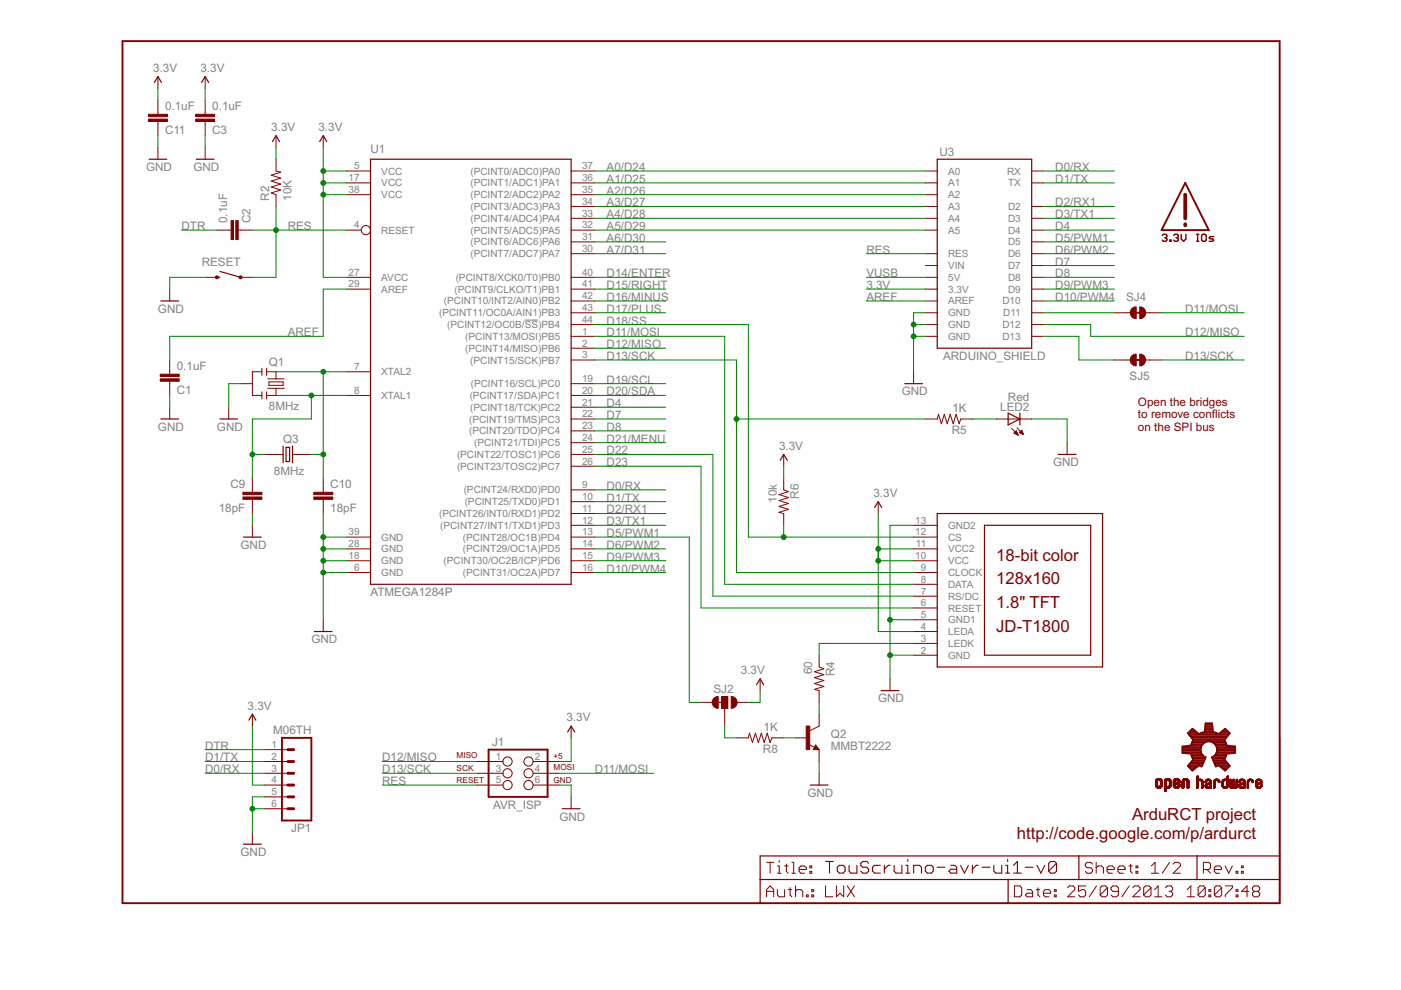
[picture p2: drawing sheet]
<svg xmlns="http://www.w3.org/2000/svg" width="297mm" height="210mm" viewBox="0 0 297 210" stroke-linecap="round" stroke-linejoin="round" font-family="sans-serif">
<path d="M111.3 67.9h2.8" fill="none" stroke="#808080" stroke-width=".21"/>
<g fill="none" stroke="#800000" stroke-width=".21">
<path d="M33.5 16.2v2.5M43.5 16.2v2.5M33.5 21.3v3M33.5 25.8v3M33.5 31.3v2.5M43.5 21.3v3M43.5 25.8v3M43.5 31.3v2.5M58.5 33.8v2.5l1 .2-2 .6 2 .7-2 .6 2 .6-2 .6 2 .7-2 .6 1 .4v2.5M58.5 28.8v2.5M68.5 28.8v2.5M73.5 38.8h5"/>
<path d="M73.5 36.3h5M121.1 38.8h5M121.1 36.3h5M196.2 38.8h2.5M196.2 36.3h2.5M218.7 38.8h2.5M218.7 36.3h2.5M43.5 58.8h2.5M46 48.8h3M50.5 48.8h3M51 58.8h2.5M73.5 48.8h3.1"/>
<path d="M73.5 58.8h5M73.5 41.3h5M121.1 48.8h5M121.1 58.8h5M121.1 51.3h5M121.1 53.8h5M121.1 46.3h5M121.1 43.8h5M121.1 41.3h5M196.2 48.8h2.5M196.2 58.8h2.5M196.2 53.8h2.5"/>
<path d="M196.2 46.3h2.5M196.2 43.8h2.5M196.2 41.3h2.5M196.2 56.3h2.5M218.7 48.8h2.5M218.7 58.8h2.5M218.7 51.3h2.5M218.7 53.8h2.5M218.7 46.3h2.5M218.7 43.8h2.5M218.7 56.3h2.5M36 61.3v2.5"/>
<path d="M36 76.3v3M55.5 78.8h-2v5h2M55.5 78.1v1.5M56.5 78.8h2v1.5M56.5 78.1v1.5M73.5 78.8h5M73.5 61.3h5M121.1 76.3h5M121.1 73.8h5M121.1 71.3h5M121.1 68.8h5M121.1 66.3h5"/>
<path d="M121.1 63.8h5M121.1 61.3h5M193.7 78.8v2.5M196.2 71.3h2.5M196.2 68.8h2.5M196.2 66.3h2.5M196.2 63.8h2.5M196.2 61.3h2.5M218.7 71.3h2.5M218.7 68.8h2.5M218.7 66.3h2.5M218.7 63.8h2.5"/>
<path d="M218.7 61.3h2.5M236.3 76.3h3.3M236.3 66.3h3.3M242.9 76.3h3.4M242.9 66.3h3.4M36 80.8v3M36 86.3v2.5M48.5 86.3v2.5M51 81.3h2.5M55.5 83.1v1.5M56 96.4h4M56.5 83.1v1.5"/>
<path d="M56.8 80.3h3.5M56.8 82.3h3.5M57 81h3v.7h-3zM58.5 82.3v1.5h-2M62 96.4h4M73.5 83.8h5M121.1 83.8h5M121.1 81.3h5M121.1 98.8h5M121.1 96.4h5M121.1 93.9h5M121.1 91.4h5"/>
<path d="M121.1 88.8h5M121.1 86.3h5M166.2 96.4v2.4M196.2 88.8h2.5l.3-1 .6 2.1 .6-2.1 .6 2.1 .7-2.1 .6 2.1 .6-2.1 .6 2.1 .4-1.1h2.5M211.2 88.8h7.5M214.5 90.8l1.4 1.4M215 91.8l.9 .4M215 91.8l.5-.4 .4 .8M215 91.9h.7M215.1 91.7h.5M215.2 91.6h.4M215.3 92h.5"/>
<path d="M215.3 91.5h.3M215.4 91.4h.1M215.6 92.1h.2M215.6 90.7l1.4 1.4M215.8 92.2h.1M216.1 91.7l.5-.5 .4 .9zM216.2 91.7h.6M216.2 91.6h.6M216.3 91.5h.4M216.4 91.9h.5M216.5 91.4h.2M216.6 91.3h.1"/>
<path d="M216.7 92h.2M226.3 93.9v2.5M53.5 101.4v3M53.5 105.9v3M53.5 111.4v2.5M68.5 101.4v3M68.5 105.9v3M73.5 118.9h5M73.5 116.4h5M73.5 113.9h5M121.1 118.9h5M121.1 116.4h5"/>
<path d="M121.1 113.9h5M121.1 111.4h5M121.1 108.9h5M121.1 106.4h5M121.1 103.9h5M166.2 101.4v2.5l1 .3-2 .7 2 .6-2 .6 2 .6-2 .7 2 .6-2 .6 1 .3v2.5M186.2 106.4v2.5M193.7 118.9h5M193.7 116.4h5M193.7 113.9h5M193.7 111.4h5M68.5 131.4v2.5"/>
<path d="M73.5 121.4h5M121.1 121.4h5M173.7 138.9v2.5l1 .4-2 .6 2 .6-2 .7 2 .6-2 .6 2 .6-2 .7 1 .2v2.5M193.7 121.4h5M193.7 138.9h5M193.7 136.4h5M193.7 133.9h5M193.7 128.9h5M193.7 126.4h5M193.7 123.9h5M193.7 131.4h5M53.5 151.4v2.5"/>
<path d="M56 158.9h5M121.1 153.9v2.5M148.6 148.9h2.6M153 147.7h1.3v2.5h-1.3zM153.6 150.2v3.7M156.1 156.4h2.6l.2-1 .6 2 .7-2 .6 2 .6-2 .6 2 .7-2 .6 2 .4-1h2.5M156.1 148.9h2.6M161.2 143.9v2.5M168.7 156.4h2.5M171.5 157.8l1.2 .7M172.9 157.9l.8 1h-1.3zM173.7 151.4v2.5l-2 1"/>
<path d="M173.7 158.9v2.6M188.7 143.9v2.5M53.5 176.5v2.5M56 166.5h5M56 161.5h5M56 164h5M56 169h5M56 171.5h5M101.1 166.5h5.5M101.1 161.5h5.5M101.1 164h5.5M113.1 166.5h5.5"/>
<path d="M113.1 161.5h5.5M113.1 164h5.5M121.1 169v2.5M173.7 164v2.5M245 166.5l.4 .1M245 166.5h.4M245 166.4h.4M245 166.3h.4M245 166.2h.4M245 166.1h.4M245 166h.4M245 165.9h.4"/>
<path d="M245 165.8h.4M245 165.7h.4M245 165.6h.4M245 166.7h.6M245 166.6h.5M245 166.6h.4M245 166.7h1.4M245.1 165.4h1.3M245.1 166.8h1.2M245.1 165.4h1.2M245.1 165.3h1.2M245.2 166.9h1.1"/>
<path d="M245.2 165.3h1.1M245.2 166.9h1M245.2 165.2h1M245.3 167h.9M245.3 165.2h.8M245.3 167h.8M245.4 165.1h.7M245.4 167.1h.6M245.5 165.1h.4M245.5 165.5h-.5M245.6 165.5h-.6M245.6 167.2h.2"/>
<path d="M245.8 165.5h.6M245.9 166.7h.5M245.9 165.5h.5M246 165.6h.4M246 166.6h.4M246 165.6l.4 .1M246 166.5h.4M246 166.4h.4M246 166.3h.4M246 166.2h.4M246 166.1h.4M246 166h.4"/>
<path d="M246 165.9h.4M246 165.8h.4M246 165.7h.4M246.4 166.6l-.5 .1M246.4 166.5l-.4 .1M246.9 167.6h.4M246.9 167.5h.4M246.9 167.4h.4M246.9 167.3h.4M246.9 167.2h.4M246.9 166.8h1.3M246.9 166.7l1.4 .1"/>
<path d="M246.9 166.7h.5M246.9 166.6h.5M246.9 166.6h.4M246.9 166.5l.4 .1M246.9 166.5h.4M246.9 166.4h.4M246.9 166.3h.4M246.9 166.2h.4M246.9 166.1h.4M246.9 166h.4M246.9 165.9h.4M246.9 165.8h.4"/>
<path d="M246.9 165.7h.4M246.9 165.6h.4M247 165.4h1.2M247 165.3h1.2M247.1 165.3h1.1M247.1 167.8h-.2M247.1 165.2h1M247.2 165.2h.8M247.2 167.7l-.3 .1M247.3 167.7h-.4M247.3 165.1h.6M247.4 165.6h-.5"/>
<path d="M247.4 165.5h-.5M247.4 165.1h.4M247.5 165.5h-.6M247.5 167.2h.2M247.7 165.5h.6M247.8 166.7h.5M247.8 165.5h.5M247.9 167.1h-1M247.9 165.6h.4M247.9 166.6h.4M247.9 166.5h.4M247.9 165.7h.4"/>
<path d="M247.9 166.4h.4M247.9 166.3h.4M247.9 166.2h.4M247.9 166.1h.4M247.9 166h.4M247.9 165.9h.4M247.9 165.8h.4M248 167l-1.1 .1M248.1 167h-1.2M248.1 166.9l-1.2 .1M248.2 166.9h-1.3M248.2 166.8l-1.3 .1"/>
<path d="M248.2 165.4h-1.2M248.3 166.6l-.5 .1M248.8 166.6h.4M248.8 166.5h.4M248.8 165.9l.4 .1M248.8 165.9h.3M248.8 165.8h.3M248.8 166.7h.5M248.8 166.6l.5 .1M248.8 166.7h1.3M248.9 166.8h1.2M248.9 165.4h1.2"/>
<path d="M248.9 166.9h1.1M248.9 165.3h1.2M248.9 165.3h1.1M249 166.9h1M249 165.2h1M249 167h.9M249.1 165.2h.8M249.1 167h.8M249.1 165.1h.7M249.2 165.7l-.4 .1M249.2 165.7h-.4M249.2 165.6l-.4 .1"/>
<path d="M249.2 165.6h-.4M249.2 167.1h.5M249.2 166.4l-.4 .1M249.2 166h1M249.3 165.5h-.5M249.3 165.1h.4M249.3 166.4h-.5M249.4 167.2h.2M249.4 165.9h.8M249.4 165.5h-.6M249.5 166.3h-.7M249.5 165.9h.7"/>
<path d="M249.6 165.8h.6M249.6 165.5h.6M249.7 166.2h-.9M249.7 165.5h.5M249.7 165.6h.5M249.7 165.8h.5M249.8 166.6h.4M249.8 165.6h.4M249.8 165.7h.4M249.8 166.5h.4M249.8 166.2h-1M249.8 166.4h.4"/>
<path d="M249.9 166.3h.3M250 166.1h-1.2M250 166.3h.2M250.1 166.2h.1M250.1 165.4h-1.2M250.2 166.7h-.5M250.2 166h-1.4M250.2 166.6l-.5 .1M250.6 166.9h.4M250.6 166.8h.4M250.6 166.7h.4M250.6 166.6h.4"/>
<path d="M250.6 166.5h.4M250.6 166.4h.4M250.6 166.3h.4M250.6 166.2h.4M250.6 166.1h.4M250.6 166h.4M250.6 165.9h.4M250.6 165.8h.4M250.6 165.7h.4M250.7 165.6h.4M250.7 167.1h.1M250.8 165.4h1.2"/>
<path d="M250.8 165.3h1.1M250.9 165.2h1M250.9 165.2h.9M251 167l-.4 .1M251 167h-.4M251 166.9l-.4 .1M251 165.1h.7M251.1 165.6h-.4M251.1 165.1h.5M251.2 165.5h-.5M251.3 165.5h-.6M251.5 165.5h.5"/>
<path d="M251.6 165.5h.5M251.6 165.6h.5M251.7 165.6h.4M251.7 165.7h.4M251.7 166.9h.4M251.7 166.8h.4M251.7 166.7h.4M251.7 166.6h.4M251.7 166.5h.4M251.7 166.4h.4M251.7 166.3h.4M251.7 166.2h.4"/>
<path d="M251.7 166.1h.4M251.7 166h.4M251.7 165.9h.4M251.7 165.8h.4M251.7 167.1h.2M252 167l-.3 .1M252 165.4h-1.3M252.1 167h-.4M253.7 167h.3M253.7 166.9h.3M253.7 166.8h.3M253.7 166.7h.3"/>
<path d="M253.7 166.6h.3M253.7 166.5h.3M253.7 166.4h.3M253.7 166.3h.3M253.7 166.2h.3M253.7 166.1h.3M253.7 166h.3M253.7 165.9h.3M253.7 165.8h.3M253.7 165.7h.3M253.7 165.4h1.2M253.7 165.3h1.1"/>
<path d="M253.7 165.2l1.1 .1M253.7 165.2h.3M253.7 165.1h.3M253.7 165h.3M253.7 164.9h.3M253.7 164.8h.3M253.7 164.7h.3M253.7 164.6h.3M253.7 167.2h.1M253.8 164.6h.2M253.8 164.5h.2M253.9 167.1h-.2"/>
<path d="M254 167l-.3 .1M254 165.8h-.3M254.1 165.7h-.4M254.1 165.6l-.4 .1M254.1 165.2h.6M254.1 165.6h-.4M254.2 165.5h-.5M254.3 165.2h.1M254.6 165.5h.4M254.6 165.6h.4M254.7 165.6h.3M254.7 165.7h.3"/>
<path d="M254.8 165.7h.3M254.8 165.8h.3M254.8 167.2h.1M254.8 167h.2M254.8 166.9h.3M254.8 166.8h.3M254.8 166.7h.3M254.8 166.6h.3M254.8 166.5h.3M254.8 166.4h.3M254.8 166.3h.3M254.8 166.2h.3"/>
<path d="M254.8 166.1h.3M254.8 166h.3M254.8 165.9h.3M255 165.5h-1.3M255 167.1h-.2M255 167l-.2 .1M255.1 166.9l-.3 .1M255.5 166.7l.4 .1M255.5 166.7h.3M255.5 166.6h.3M255.5 165.9h.2M255.5 165.8h.3"/>
<path d="M255.5 166.8l.5 .1M255.5 166.8h.4M255.5 165.7h.3M255.5 165.6h.4M255.6 166.9h.7M255.6 166.9l.8 .1M255.7 167h.7M255.7 165.4h1M255.8 165.3h.8M255.8 165.9h-.3M255.8 167.1h.6M255.8 165.8h-.3"/>
<path d="M255.8 166.2h1.1M255.8 165.7h-.3M255.9 166.5l-.4 .1M255.9 167.2h.4M255.9 166.5h-.4M255.9 165.2h.6M255.9 166.1h1M255.9 165.6h-.4M256 165.5h-.4M256 166.4l-.5 .1M256.1 167.2h.1M256.1 166.1h.8"/>
<path d="M256.1 166.4h-.6M256.1 165.2h.2M256.2 166.9h.1M256.2 166h.7M256.3 166.3h-.7M256.3 166h.6M256.3 166.3h-.6M256.3 165.5h.5M256.4 165.6h.4M256.5 165.9h.4M256.5 165.6h.3M256.5 165.7h.4"/>
<path d="M256.5 166.3h.4M256.5 165.8h.4M256.6 167h.3M256.6 166.9h.3M256.6 166.8h.3M256.6 166.7h.3M256.6 166.6h.3M256.6 166.5h.3M256.6 166.4h.3M256.6 166.3h.3M256.6 165.8h.3M256.6 167.2h.1"/>
<path d="M256.8 167.1h-.2M256.8 165.5h-1.2M256.9 167l-.3 .1M256.9 166.2h-1.2M257.3 167.2h.1M257.3 167h.3M257.3 166.9h.3M257.3 166.8h.3M257.3 166.7h.3M257.3 166.6h.3M257.3 166.5h.3M257.3 166.4h.3"/>
<path d="M257.3 166.3h.3M257.3 166.2h.3M257.3 166.1h.3M257.3 166h.3M257.3 165.9h.3M257.3 165.8h.3M257.3 165.7h.3M257.3 165.6h.4M257.4 165.4h1.1M257.5 167.1h-.2M257.5 165.4h1M257.5 165.3h.9"/>
<path d="M257.6 167l-.3 .1M257.6 165.3h.8M257.6 165.8h-.3M257.7 165.2h.5M257.7 165.6h-.4M257.8 165.5h-.4M257.9 165.2h.1M258.1 165.5h.5M258.2 165.6h.4M258.3 165.6h.3M258.3 165.7h.3M258.4 165.8h.2"/>
<path d="M258.4 165.9h.1M258.5 165.5h-1.1M258.6 165.9h-.2M258.6 165.8l-.2 .1M259.1 166.5h.3M259.1 166.4h.3M259.1 166.3h.3M259.1 166.2h.3M259.1 166.1h.3M259.1 166h.3M259.1 165.9h.3M259.1 166.6h.3"/>
<path d="M259.1 165.8h.3M259.1 166.7l.4 .1M259.1 166.7h.3M259.1 165.6h.4M259.1 166.8l.6 .1M259.1 166.8h.4M259.2 166.9h1.1M259.2 165.4h1.2M259.3 167h.9M259.3 165.3h1.1M259.4 165.3h1M259.4 167.1h.7"/>
<path d="M259.4 165.7h-.3M259.5 165.2h.5M259.5 167.2h.5M259.5 165.6h-.4M259.6 165.5h-.5M259.7 167.2h.1M259.7 165.2h.1M259.9 165.5h.5M260 166.8h.4M260 165.6h.4M260.1 165.6h.3M260.1 165.7h.3"/>
<path d="M260.1 166.6h.3M260.1 166.5h.3M260.1 166.4h.3M260.1 166.3h.3M260.1 166.2h.3M260.1 166.1h.3M260.1 166h.3M260.1 165.9h.3M260.1 165.8h.3M260.1 165.2h.3M260.1 165.1h.3M260.1 165h.3"/>
<path d="M260.1 164.9h.3M260.1 164.8h.3M260.1 164.7h.3M260.2 164.6h.2M260.2 164.5h.2M260.3 166.9h-.5M260.4 166.7l-.4 .1M260.4 166.7h-.3M260.4 166.6h-.3M260.4 165.5h-1.2M260.7 166.8l.4 .1M260.7 166.8h.3"/>
<path d="M260.7 166.7l.3 .1M260.7 166.7h.3M260.7 166.6h.3M260.7 166.5h.3M260.7 166.4h.3M260.7 166.3h.3M260.7 166.2h.3M260.7 166.1h.3M260.7 166h.3M260.7 165.9h.3M260.7 165.8h.3M260.7 165.7h.3"/>
<path d="M260.7 165.6h.3M260.7 165.5h.3M260.7 165.4h.3M260.7 165.3h.3M260.7 166.9h1.6M260.8 166.9h1.5M260.8 167h1.5M260.8 167h1.4M260.9 165.2h.1M260.9 167.1h.6M261 167.2h.4M261.2 167.2h.1"/>
<path d="M261.2 166.9h.7M261.3 166.8h.4M261.4 166.8h.3M261.4 166.7h.3M261.4 166.6h.3M261.4 166.5h.3M261.4 166.4h.3M261.4 166.3h.3M261.4 166.2h.3M261.4 166.1h.3M261.4 166h.3M261.4 165.9h.3"/>
<path d="M261.4 165.8h.3M261.4 165.7h.3M261.4 165.6h.3M261.4 165.5h.3M261.4 165.4h.3M261.4 165.3h.3M261.6 165.2h.1M261.6 167.1h.5M261.7 167.2h.4M262 166.8h.4M262.1 166.7h.3M262.1 166.6h.3"/>
<path d="M262.1 166.5h.3M262.1 166.4h.3M262.1 166.3h.3M262.1 166.2h.3M262.1 166.1h.3M262.1 166h.3M262.1 165.9h.3M262.1 165.8h.3M262.1 165.7h.3M262.1 165.6h.3M262.1 165.5h.3M262.1 165.4h.3"/>
<path d="M262.1 165.3h.3M262.2 165.2h.2M262.4 166.9h-.5M262.6 166.7l.4 .1M262.6 166.7h.4M262.6 166.6h.4M262.7 166.8h.3M262.7 165.8h.3M262.7 166.8l.4 .1M262.7 166.9h.8M262.7 165.6h.3M262.7 166.9l.8 .1"/>
<path d="M262.8 167h.7M262.8 165.9l-.1 .1M262.8 165.4h1.1M262.8 165.4h1M262.9 165.9h-.2M262.9 165.3h.9M262.9 165.8l-.2 .1M263 167.1h.5M263 165.3h.7M263 166.2h1M263 165.7h-.3M263 166.5l-.4 .1"/>
<path d="M263 167.2h.5M263 166.5h-.3M263.1 166.1h.9M263.1 165.2h.5M263.1 165.6h-.4M263.2 166.4l-.5 .1M263.2 165.5h-.5M263.2 166.1h.8M263.2 166.4h-.5M263.3 165.2h.1M263.3 166.9h.2M263.3 166h.7"/>
<path d="M263.4 166.3h-.7M263.5 166h.5M263.5 166.3h-.7M263.5 165.5h.4M263.6 165.6h.3M263.6 165.9h.4M263.6 165.6l.4 .1M263.7 165.7h.3M263.7 165.9h.3M263.7 167h.3M263.7 166.9h.3M263.7 166.8h.3"/>
<path d="M263.7 166.7h.3M263.7 166.6h.3M263.7 166.5h.3M263.7 166.4h.3M263.7 166.3h.3M263.7 165.8h.3M263.7 167.2h.1M263.9 165.5h-1.1M263.9 167.1h-.2M264 167l-.3 .1M264 166.2h-1.2M264.5 167.2h.1"/>
<path d="M264.5 167h.2M264.5 166.9h.2M264.5 166.8h.2M264.5 166.7h.2M264.5 166.6h.2M264.5 166.5h.2M264.5 166.4h.2M264.5 166.3h.2M264.5 166.2h.2M264.5 166.1h.2M264.5 166h.2M264.5 165.9h.2"/>
<path d="M264.5 165.8h.2M264.5 165.7h.3M264.5 165.5h1.2M264.6 165.4h1M264.6 167.1h-.1M264.7 165.3h.9M264.7 167l-.2 .1M264.7 165.8h-.2M264.7 165.3h.8M264.8 165.7h-.3M264.8 165.6l-.3 .1M264.8 165.2h.6"/>
<path d="M264.9 165.6h-.4M264.9 165.5h-.4M265 165.2h.2M265.3 165.5h.4M265.4 165.6h.3M265.4 165.6h.4M265.5 165.7h.3M265.5 165.8h.3M265.5 165.9h.1M265.7 165.9h-.2M266.2 166.6l.4 .1M266.2 166.6h.3"/>
<path d="M266.2 166.5h.3M266.2 166.5h.4M266.2 166.1h1.2M266.2 166.1h.3M266.2 166h.3M266.2 165.9h.3M266.2 165.8h.3M266.2 165.7h.3M266.2 166.7h.4M266.3 166.7l.3 .1M266.3 166.8h.4M266.3 166.8l.5 .1"/>
<path d="M266.3 165.5h1.2M266.3 166.9h1.1M266.4 165.4h1M266.4 167h1M266.5 167h.8M266.5 165.3h.8M266.6 165.7h-.4M266.6 167.1h.6M266.6 165.6l-.3 .1M266.6 165.2h.6M266.7 165.6h-.4M266.7 167.2h.4"/>
<path d="M266.7 166.4l-.5 .1M266.7 165.5h-.4M266.8 166.4h-.6M266.8 165.2h.2M266.9 167.2h.1M267 166.3h-.8M267 166h.6M267.1 165.5h.4M267.1 165.9h.5M267.1 165.6h.4M267.2 166.2h-1M267.2 165.9h.4"/>
<path d="M267.2 165.6h.3M267.2 166.7h.3M267.2 165.7h.3M267.3 165.8h.3M267.3 165.7l.3 .1M267.3 166.6h.3M267.3 166.5h.3M267.3 166.2h-1.1M267.4 166.9l-1 .1M267.5 166.4h.1M267.5 166.8l-.5 .1M267.5 166.8h-.4"/>
<path d="M267.5 166.1h-.8M267.5 166.7l-.3 .1M267.6 166.6l-.3 .1M267.6 166h-.8M162.5 182.8h1.5M162.5 189h1.5M162.5 190.1v-1.5l.8-.8 .7 .8v1.5M163.3 182.8v2.3M164.8 188.6v1.2l.4 .3h1.1v-1.5M164.8 185.1h.8M164.8 183.6h.4v1.5M165.2 182.4v.4"/>
<path d="M166.3 183.6h.8M166.7 183.2v1.5l.4 .4M167.1 188.6h.8M167.5 188.2v1.6l.4 .3M167.9 185.1h.8M167.9 182.8h.4v2.3M168.7 189l.3-.4h.8l.4 .4v1.1M168.7 187.8v2.3M169.4 184.4h1.6v-.4l-.4-.4h-.8l-.4 .4v.7l.4 .4h.8M171 189.8h.3v.3h-.3zM171.7 184.7h.4v.4h-.4zM171.7 183.6h.4v.4h-.4z"/>
<path d="M172.1 189.8h.4v.3h-.4zM172.1 188.6h.4v.4h-.4zM175 187.8v2.3h1.6M177.3 187.8v2.3l.8-.7 .8 .7v-2.3M179.6 187.8l1.6 2.3M181.2 187.8l-1.6 2.3M215.1 187.8h1.1l.4 .4v1.6l-.4 .3h-1.1zM217.8 188.6h.7l.4 .4v1.1h-1.1l-.4-.3 .4-.4h1.1M219.7 188.6h.8M220.1 188.2v1.6l.4 .3M221.2 189.4h1.6v-.4l-.4-.4h-.8l-.4 .4v.8l.4 .3h.8M223.5 189.8h.4v.3h-.4z"/>
<path d="M223.5 188.6h.4v.4h-.4zM226.4 188.2l.3-.4h.8l.4 .4v.4l-1.5 1.5h1.5M230.2 187.8h-1.5v1.2l.7-.4h.4l.4 .4v.8l-.4 .3h-.8l-.3-.3M231.6 183.2l-.3-.4h-.8l-.4 .4v.4l.4 .4h.8l.3 .4v.3l-.3 .4h-.8l-.4-.4M232.4 182.8v2.3M232.4 184l.4-.4h.8l.4 .4v1.1M232.5 187.8l-1.6 2.3M234.7 184.4h1.6v-.4l-.4-.4h-.8l-.4 .4v.7l.4 .4h.8M234.8 188.2v1.6l-.4 .3h-.7l-.4-.3M234.8 188.2l-.4-.4h-.7l-.4 .4v1.6M234.8 188.2l-1.5 1.6M237 184.4h1.5v-.4l-.3-.4h-.8l-.4 .4v.7l.4 .4h.8"/>
<path d="M237.1 189h-1.2l-.3-.4v-.4l.3-.4h.8l.4 .4v1.6l-.4 .3h-.8l-.3-.3M239.3 183.6h.8M239.4 187.8l-1.5 2.3M239.7 183.2v1.5l.4 .4M240.2 188.2l.4-.4h.7l.4 .4v.4l-1.5 1.5h1.5M240.9 184.7h.3v.4h-.3zM240.9 183.6h.3v.4h-.3zM244 188.2v1.6l-.4 .3h-.7l-.4-.3M244 188.2l-.4-.4h-.7l-.4 .4v1.6M244 188.2l-1.5 1.6M244.1 183.6l.8-.8v2.3M244.1 185.1h1.6"/>
<path d="M244.8 190.1h1.5M244.8 188.6l.8-.8v2.3M247.1 188.2l.4-.4h.7l.4 .4v.4l-.4 .4M247.9 189h.3M248 182.8l-1.6 2.3M248.2 189l.4 .4v.4l-.4 .3h-.7l-.4-.3M248.7 183.2l.4-.4h.8l.4 .4v.4l-1.6 1.5h1.6M251.7 190.1h1.5M251.7 188.6l.8-.8v2.3M255.1 184.4h1.2l.4-.4v-.8l-.4-.4h-1.2v2.3M255.5 188.2v1.6l-.3 .3h-.8l-.4-.3M255.5 188.2l-.3-.4h-.8l-.4 .4v1.6"/>
<path d="M255.5 188.2l-1.5 1.6M255.9 184.4l.8 .7M256.3 189.8h.4v.3h-.4zM256.3 188.6h.4v.4h-.4zM257.5 184.4h1.5v-.4l-.4-.4h-.8l-.3 .4v.7l.3 .4h.8M259 188.2v1.6l-.4 .3h-.7l-.4-.3M259 188.2l-.4-.4h-.7l-.4 .4v1.6M259 188.2l-1.5 1.6M259.8 183.6l.7 1.5 .8-1.5M259.8 187.8h1.5v.4l-1.5 1.6v.3M262.1 184.7h.3v.4h-.3zM262.1 189.8h.4v.3h-.4z"/>
<path d="M262.1 188.6h.4v.4h-.4zM263.2 184.7h.4v.4h-.4zM263.2 183.6h.4v.4h-.4zM264.8 189h-1.6l1.2-1.2v2.3M265.9 189l-.4 .4v.4l.4 .3h.8l.4-.3v-.4l-.4-.4M265.9 189l-.4-.4v-.4l.4-.4h.8l.4 .4v.4l-.4 .4M265.9 189h.8"/>
<circle cx="77.6" cy="48.8" r=".97"/>
<circle cx="107.6" cy="161.5" r=".97"/>
<circle cx="107.6" cy="164" r=".97"/>
<circle cx="107.6" cy="166.5" r=".97"/>
<circle cx="112.1" cy="161.5" r=".97"/>
<circle cx="112.1" cy="166.5" r=".97"/>
<circle cx="112.1" cy="164" r=".97"/>
</g>
<path d="M26 8.7h245.3v182.8h-245.3zM251.3 38.8l5 10h-10zM240.3 66.3h1.7M240.3 76.3h1.7M59.8 156.4h6.2v17.6h-6.2zM103.6 158.9h12.5v10.1h-12.5z" fill="none" stroke="#800000" stroke-width=".4"/>
<g fill="#800000" stroke="#800000" stroke-width=".21">
<path d="M41.5 24.2h4v.5h-4z"/>
<path d="M41.5 25.3h4v.5h-4z"/>
<path d="M34 79.3h4v.5h-4z"/>
<path d="M34 80.3h4v.5h-4z"/>
<path d="M49 46.8h.5v4h-.5z"/>
<path d="M50 46.8h.5v4h-.5z"/>
<path d="M51.5 105.4h4v.5h-4z"/>
<path d="M51.5 104.4h4v.5h-4z"/>
<path d="M66.5 105.4h4v.5h-4z"/>
<path d="M66.5 104.4h4v.5h-4z"/>
<path d="M153 147.7h1.3v2.5h-1.3z"/>
<path d="M170.9 153.9h.8v5h-.8z"/>
<path d="M31.5 24.2h4v.5h-4z"/>
<path d="M31.5 25.3h4v.5h-4z"/>
</g>
<g fill="none" stroke="#800000" stroke-width=".25">
<path d="M32.7 17.5l.8-1.3 .7 1.3M42.7 17.5l.8-1.3 .7 1.3M31.6 33.8h3.8M41.6 33.8h3.8M57.8 30l.7-1.2 .8 1.2M67.8 30l.7-1.2 .8 1.2M78.5 33.8h42.6v90.1h-42.6zM198.7 33.8h20v40h-20zM46 58.8h.6M46.6 57.6l4.4 1.2M34.1 63.8h3.8M34.1 88.8h3.8"/>
<path d="M46.6 88.8h3.8M60 94.6v3.5M60.6 94.8h.8v3.1h-.8zM62 94.6v3.5M165.4 97.6l.8-1.2 .7 1.2M191.8 81.3h3.8M213.7 87.6l2.5 1.2-2.5 1.3zM216.2 87.6v2.5M224.4 96.4h3.7M51.6 113.9h3.8M185.4 107.6l.8-1.2 .7 1.2M198.7 108.9h35.1v32.5h-35.1z"/>
<path d="M208.7 111.4h22.5v27.5h-22.5zM66.7 133.9h3.7M52.8 152.7l.7-1.3 .8 1.3M120.4 155.2l.7-1.3 .8 1.3M151.2 148.9h2.4M160.4 145.2l.8-1.3 .7 1.3M172.9 158.5l.2 .2h-.4l.2-.5 .5 .6h-.7M186.8 146.4h3.8M271.3 156.4v35.1M51.6 179h3.8M119.2 171.5h3.8M171.8 166.5h3.8"/>
<path d="M161.2 186.5h110.1M213.7 186.5v5M228.7 181.5v5M253.8 181.5v5M271.3 181.5h-110.1v10"/>
</g>
<g fill="none" stroke="#800000" stroke-width=".23">
<path d="M175 182.6h1.7M175.9 182.6v2.5M177.5 183.9l.4-.4h.9l.4 .4v.8l-.4 .4h-.9l-.4-.4zM180 183.5v1.2l.4 .4h1.3v-1.6M184.2 183l-.5-.4h-.8l-.4 .4v.5l.4 .4h.8l.5 .4v.4l-.5 .4h-.8l-.4-.4M186.6 183.5h-1.2l-.4 .4v.8l.4 .4h1.2M187.5 183.5v1.6M188.7 183.5h-.4l-.8 .8M189.6 183.5v1.2l.4 .4h1.2v-1.6M192 185.1h.9M192 183.5h.5v1.6M192.5 182.2v.4"/>
<path d="M193.7 185.1v-1.6h1.2l.5 .4v1.2M196.2 183.9l.4-.4h.8l.5 .4v.8l-.5 .4h-.8l-.4-.4zM198.7 183.9h1.6M201.6 183.5h.8l.4 .4v1.2h-1.2l-.4-.4 .4-.4h1.2M203.7 183.5l.8 1.6 .8-1.6M206.2 183.5v1.6M207.4 183.5h-.4l-.8 .8M208.2 183.9h1.7M210.7 183.5v1.2l.4 .4h1.3v-1.6M213.2 185.1h.8M213.2 183.5h.4v1.6M213.6 182.2v.4"/>
<path d="M214.9 185.1h1.6M214.9 183.5l.8-.9v2.5M217.4 183.9h1.6M219.9 183.5l.8 1.6 .8-1.6M224 183l-.4-.4h-.8l-.5 .4v1.7M224 183v1.7l-.4 .4h-.8l-.5-.4M224 183l-1.7 1.7"/>
</g>
<g fill="none" stroke="#800000" stroke-width=".38">
<path d="M250.7 159.5h3.9M250.7 159.2h3.9M250.7 158.8h3.9M250.7 158.5h3.9M251.8 158.1h2.9M251.9 155.4h2M252.1 155.7h8.4M252.3 155h1.2M252.3 156.1h7.9M252.5 159.9h2.3M252.6 157.8h2.4M252.6 156.4h7.3"/>
<path d="M252.6 154.7h.5M252.7 157.5h2.7M252.9 157.1h6.8M252.9 156.8h6.8M254.7 158.1a1.77 1.77 0 0 0 .9 2.5M254.7 158.1a1.75 1.75 0 0 1 3.2 0M254.8 155.4h3M255.4 155h1.8M255.5 154.7h1.6M255.5 154.4h1.6M255.5 154h1.5M255.6 153.7h1.4"/>
<path d="M257.2 157.5h2.7M257.6 157.8h2.4M257.8 159.9h2.3M257.9 158.1a1.77 1.77 0 0 1-.9 2.5l.8 1.9 .5-.3 1.5 1.2 .9-1-1.1-1.4 .3-.8M257.9 158.1h2.9M258 159.5h3.9M258 158.5h3.9M258 159.2h3.9M258 158.8h3.9M258.7 155.4h1.9M259.1 155h1.2M259.5 154.7h.5"/>
<path d="M252 162.3h2.2M252.1 162.6h1.7M252.2 161.9h2.9M252.4 163h.9M252.5 161.6h2.7M252.6 160.2h2.5M252.6 160.2l-.1-.4-1.8-.2v-1.3l1.8-.2 .5-1.2-1.1-1.4 .9-1 1.4 1.2 1.2-.5 .2-1.8h1.4l.2 1.8 1.1 .5 1.5-1.2 .9 1-1.1 1.4 .5 1.2 1.8 .2v1.3l-1.8 .2-.2 .4M252.6 160.2l.4 .8-1.1 1.4 .9 1 1.4-1.2M252.7 163.3h.2M252.8 160.5h2.8M252.8 161.2h2.5M252.9 160.9h2.6"/>
<path d="M254.3 162.3h.6M255.6 160.6l-.8 1.9-.6-.3M257 160.5h2.8M257.1 160.9h2.5M257.2 161.2h2.6M257.4 161.6h2.7M257.5 160.2h2.4M257.5 161.9h2.8M257.7 162.3h.6M258.4 162.3h2.2M258.8 162.6h1.7M259.2 163h1"/>
<path d="M259.7 163.3h.1"/>
</g>
<path d="M61 158.9h1.3M61 164h1.3M61 161.5h1.3M61 169h1.3M61 166.5h1.3M61 171.5h1.3" fill="none" stroke="#800000" stroke-width=".61"/>
<g fill="#800000" stroke="#800000" stroke-width=".21">
<path d="M151.3 148.1l.5-.4h.5v2.5a1.24 1.24 0 0 1-1.2-.7 1.24 1.24 0 0 1 .2-1.4z" fill-rule="evenodd"/>
<path d="M155 147.7a1.25 1.25 0 0 1 1.3 1.2 1.25 1.25 0 0 1-1.3 1.3z" fill-rule="evenodd"/>
<path d="M241.6 65.1a1.25 1.25 0 0 1 1.3 1.2 1.25 1.25 0 0 1-1.3 1.3z" fill-rule="evenodd"/>
<path d="M239.9 65.5l.6-.4h.4v2.5a1.26 1.26 0 0 1-1.2-.8 1.26 1.26 0 0 1 .2-1.3z" fill-rule="evenodd"/>
<path d="M239.9 75.5l.6-.4h.4v2.5a1.26 1.26 0 0 1-1.2-.8 1.26 1.26 0 0 1 .2-1.3z" fill-rule="evenodd"/>
<path d="M241.6 75.1a1.25 1.25 0 0 1 1.3 1.2 1.25 1.25 0 0 1-1.3 1.3z" fill-rule="evenodd"/>
<circle cx="51" cy="58.8" r=".33"/>
<circle cx="46" cy="58.8" r=".32"/>
</g>
<path d="M251.3 41.3v5M251.3 47.5v.3" fill="none" stroke="#800000" stroke-width=".8"/>
<g fill="none" stroke="#800000" stroke-width=".3">
<path d="M246.4 49.9l.3-.2h.5l.2 .2-.2 .5M246.9 50.4h.3M247.2 50.4l.2 .3-.2 .5h-.5l-.3-.3M248 50.9h.3v.3h-.3zM248.8 49.9l.3-.2h.5l.2 .2v.3l-.2 .2M249.3 50.4h.3M249.6 50.4l.2 .3v.2l-.2 .3h-.5l-.3-.3M250.4 49.7v1l.6 .5 .4-.5v-1M253.7 49.7h.5M253.7 51.2h.5M253.9 49.7v1.5M255 49.7h.5l.2 .2v1l-.2 .3h-.5l-.2-.3v-1z"/>
<path d="M257.3 50.2h-.7l-.2 .2 .2 .3h.5l.2 .2-.2 .3h-.7"/>
</g>
<g fill="none" stroke="#008000" stroke-width=".21">
<path d="M33.5 18.7v2.6M43.5 18.7v2.6M33.5 28.8v2.5M43.5 28.8v2.5M58.5 31.3v2.5M68.5 31.3v27.5h5M68.5 36.3h5M68.5 38.8h5M126.1 36.3h70.1M126.1 38.8h70.1M221.2 36.3h15.1M221.2 38.8h15.1"/>
<path d="M38.5 48.8h7.5M43.5 58.8h-7.5v2.5M53.5 48.8h20M58.5 43.8v15h-5M68.5 41.3h5M126.1 58.8h15M126.1 48.8h70.1M126.1 41.3h70.1M126.1 43.8h70.1M126.1 46.3h70.1M126.1 51.3h15M126.1 53.8h15"/>
<path d="M183.7 58.8h12.5M183.7 53.8h12.5M221.2 58.8h15.1M221.2 48.8h15.1M221.2 43.8h15.1M221.2 46.3h15.1M221.2 51.3h15.1M221.2 53.8h15.1M221.2 56.3h15.1M58.5 78.8h15M68.5 78.8v22.6M73.5 61.3h-5v10h-32.5v5"/>
<path d="M126.1 76.3h30v45.1h37.6M126.1 68.8h32.6v45.1h35M126.1 66.3h15M126.1 71.3h27.5v52.6h40.1M126.1 61.3h15M126.1 63.8h15M126.1 73.8h15M183.7 61.3h12.5M183.7 63.8h12.5M193.7 68.8h2.5M193.7 71.3h2.5M196.2 66.3h-2.5v12.5"/>
<path d="M221.2 66.3h15.1M221.2 68.8h10v2.5h32.6M221.2 71.3h7.5v5h7.6M221.2 61.3h15.1M221.2 63.8h15.1M246.3 66.3h17.5M246.3 76.3h17.5M36 83.8v2.5M51 81.3h-2.5v5M53.5 96.4h2.5M58.5 83.8h15M66 83.8v5h-12.5v12.6"/>
<path d="M66 96.4h2.5M126.1 81.3h15M126.1 88.8h15M126.1 83.8h15M126.1 96.4h25.1v30h42.5M126.1 91.4h15M126.1 98.8h22.5v30.1h45.1M126.1 93.9h15M126.1 86.3h15M156.1 88.8h40.1M166.2 98.8v2.6M206.2 88.8h5"/>
<path d="M218.7 88.8h7.6v5.1M53.5 108.9v2.5M68.5 108.9v22.5M68.5 118.9h5M68.5 116.4h5M68.5 113.9h5M126.1 118.9h15M126.1 116.4h15M126.1 113.9h20v35h2.5M126.1 111.4h15M126.1 103.9h15M126.1 106.4h15"/>
<path d="M126.1 108.9h15M166.2 111.4v2.5M186.2 118.9h7.5M186.2 116.4h7.5M186.2 108.9v25h7.5M193.7 111.4h-5v32.5M68.5 121.4h5M126.1 121.4h15M188.7 138.9h5M188.7 131.4h5M193.7 136.4h-20v2.5M43.5 158.9h12.5"/>
<path d="M53.5 153.9v12.6h2.5M121.1 156.4v5.1h-2.5M153.6 153.9v2.5h2.5M161.2 146.4v2.5h-2.5M166.2 156.4h2.5M173.7 148.9v2.5M43.5 161.5h12.5M43.5 164h12.5M53.5 171.5h2.5M56 169h-2.5v7.5M81 166.5h20.1M81 161.5h20.1"/>
<path d="M81 164h20.1M118.6 166.5h2.5v2.5M118.6 164h20M173.7 161.5v2.5"/>
</g>
<g fill="#008000" stroke="#008000" stroke-width=".21">
<circle cx="68.5" cy="116.4" r=".51"/>
<circle cx="68.5" cy="118.9" r=".51"/>
<circle cx="68.5" cy="121.4" r=".51"/>
<circle cx="68.5" cy="113.9" r=".51"/>
<circle cx="193.7" cy="68.8" r=".51"/>
<circle cx="193.7" cy="71.3" r=".51"/>
<circle cx="53.5" cy="171.5" r=".51"/>
<circle cx="188.7" cy="131.4" r=".51"/>
<circle cx="188.7" cy="138.9" r=".51"/>
<circle cx="66" cy="83.8" r=".51"/>
<circle cx="53.5" cy="96.4" r=".51"/>
<circle cx="68.5" cy="78.8" r=".51"/>
<circle cx="68.5" cy="96.4" r=".51"/>
<circle cx="68.5" cy="36.3" r=".51"/>
<circle cx="68.5" cy="38.8" r=".51"/>
<circle cx="68.5" cy="41.3" r=".51"/>
<circle cx="186.2" cy="118.9" r=".51"/>
<circle cx="186.2" cy="116.4" r=".51"/>
<circle cx="156.1" cy="88.8" r=".51"/>
<circle cx="58.5" cy="48.8" r=".51"/>
<circle cx="166.2" cy="113.9" r=".51"/>
</g>
<g font-size="4" fill="#800000">
<text x="211.2" y="118.9">18-bit color</text>
<text x="211.2" y="123.9">128x160</text>
<text x="211.2" y="128.9">1.8&quot; TFT</text>
<text x="211.2" y="133.9">JD-T1800</text>
<text x="240" y="174">ArduRCT project</text>
<text x="215.6" y="178">http://code.google.com/p/ardurct</text>
</g>
<g font-size="2.8" fill="#808080">
<text x="32.5" y="15.2">3.3V</text>
<text x="42.5" y="15.2">3.3V</text>
<text x="35" y="23.4">0.1uF</text>
<text x="45" y="23.4">0.1uF</text>
<text x="35" y="28.4">C11</text>
<text x="45" y="28.4">C3</text>
<text x="57.5" y="27.8">3.3V</text>
<text x="67.5" y="27.8">3.3V</text>
<text x="78.5" y="32.5">U1</text>
<text x="199.2" y="33">U3</text>
<text x="31" y="36.3">GND</text>
<text x="41" y="36.3">GND</text>
<text x="128.6" y="36.3">A0/D24</text>
<text x="128.6" y="38.8">A1/D25</text>
<text x="128.6" y="41.3">A2/D26</text>
<text x="223.7" y="36.3">D0/RX</text>
<text x="223.7" y="38.8">D1/TX</text>
<text x="48.1" y="47.3" transform="rotate(-90 48.1 47.3)">0.1uF</text>
<text x="53.1" y="47.3" transform="rotate(-90 53.1 47.3)">C2</text>
<text x="57" y="42.5" transform="rotate(-90 57 42.5)">R2</text>
<text x="61.8" y="42.5" transform="rotate(-90 61.8 42.5)">10K</text>
<text x="128.6" y="43.8">A3/D27</text>
<text x="128.6" y="46.3">A4/D28</text>
<text x="223.7" y="43.8">D2/RX1</text>
<text x="223.7" y="46.3">D3/TX1</text>
<text x="38.5" y="48.8">DTR</text>
<text x="61" y="48.8">RES</text>
<text x="128.6" y="48.8">A5/D29</text>
<text x="128.6" y="51.3">A6/D30</text>
<text x="128.6" y="53.8">A7/D31</text>
<text x="183.7" y="53.8">RES</text>
<text x="223.7" y="51.3">D5/PWM1</text>
<text x="223.7" y="53.8">D6/PWM2</text>
<text x="223.7" y="48.8">D4</text>
<text x="42.8" y="56.3">RESET</text>
<text x="128.6" y="58.8">D14/ENTER</text>
<text x="183.7" y="58.8">VUSB</text>
<text x="223.7" y="58.8">D8</text>
<text x="223.7" y="56.3">D7</text>
<text x="128.6" y="61.3">D15/RIGHT</text>
<text x="128.6" y="63.8">D16/MINUS</text>
<text x="183.7" y="63.8">AREF</text>
<text x="183.7" y="61.3">3.3V</text>
<text x="223.7" y="61.3">D9/PWM3</text>
<text x="223.7" y="63.8">D10/PWM4</text>
<text x="238.8" y="63.8">SJ4</text>
<text x="33.5" y="66.3">GND</text>
<text x="61" y="71.3">AREF</text>
<text x="128.6" y="71.3">D11/MOSI</text>
<text x="128.6" y="66.3">D17/PLUS</text>
<text x="128.6" y="68.8">D18/SS</text>
<text x="251.3" y="66.3">D11/MOSI</text>
<text x="251.3" y="71.3">D12/MISO</text>
<text x="57" y="77.6">Q1</text>
<text x="128.6" y="73.8">D12/MISO</text>
<text x="128.6" y="76.3">D13/SCK</text>
<text x="200" y="76.3">ARDUINO_SHIELD</text>
<text x="251.3" y="76.3">D13/SCK</text>
<text x="37.5" y="78.5">0.1uF</text>
<text x="37.5" y="83.5">C1</text>
<text x="128.6" y="81.3">D19/SCL</text>
<text x="128.6" y="83.8">D20/SDA</text>
<text x="191.2" y="83.8">GND</text>
<text x="239.5" y="80.6">SJ5</text>
<text x="57" y="86.8">8MHz</text>
<text x="128.6" y="86.3">D4</text>
<text x="128.6" y="88.8">D7</text>
<text x="201.9" y="87.3">1K</text>
<text x="212.1" y="87.1">LED2</text>
<text x="213.7" y="85">Red</text>
<text x="33.5" y="91.3">GND</text>
<text x="46" y="91.3">GND</text>
<text x="60" y="93.9">Q3</text>
<text x="128.6" y="91.3">D8</text>
<text x="128.6" y="93.9">D21/MENU</text>
<text x="165.2" y="95.4">3.3V</text>
<text x="201.8" y="92.1">R5</text>
<text x="58.1" y="100.6">8MHz</text>
<text x="128.6" y="98.9">D23</text>
<text x="128.6" y="96.4">D22</text>
<text x="223.3" y="98.9">GND</text>
<text x="48.9" y="103.5">C9</text>
<text x="70" y="103.5">C10</text>
<text x="128.6" y="103.9">D0/RX</text>
<text x="128.6" y="106.4">D1/TX</text>
<text x="164.7" y="106.6" transform="rotate(-90 164.7 106.6)">10k</text>
<text x="169.4" y="105.8" transform="rotate(-90 169.4 105.8)">R6</text>
<text x="185.2" y="105.4">3.3V</text>
<text x="46.4" y="108.5">18pF</text>
<text x="70" y="108.5">18pF</text>
<text x="128.6" y="113.9">D5/PWM1</text>
<text x="128.6" y="108.9">D2/RX1</text>
<text x="128.6" y="111.4">D3/TX1</text>
<text x="51" y="116.4">GND</text>
<text x="128.6" y="116.4">D6/PWM2</text>
<text x="128.6" y="118.9">D9/PWM3</text>
<text x="128.6" y="121.4">D10/PWM4</text>
<text x="78.5" y="126.4">ATMEGA1284P</text>
<text x="66" y="136.4">GND</text>
<text x="157.1" y="142.9">3.3V</text>
<text x="172.2" y="142.9" transform="rotate(-90 172.2 142.9)">60</text>
<text x="176.9" y="143.3" transform="rotate(-90 176.9 143.3)">R4</text>
<text x="151.3" y="146.9">SJ2</text>
<text x="186.2" y="148.9">GND</text>
<text x="52.5" y="150.4">3.3V</text>
<text x="57.9" y="155.7">M06TH</text>
<text x="120.1" y="152.9">3.3V</text>
<text x="161.9" y="154.9">1K</text>
<text x="43.5" y="158.9">DTR</text>
<text x="43.5" y="161.5">D1/TX</text>
<text x="81" y="161.5">D12/MISO</text>
<text x="104.3" y="158.2">J1</text>
<text x="161.8" y="159.7">R8</text>
<text x="176.2" y="158.9">MMBT2222</text>
<text x="176.2" y="156.4">Q2</text>
<text x="43.5" y="164">D0/RX</text>
<text x="81" y="164">D13/SCK</text>
<text x="81" y="166.5">RES</text>
<text x="126.1" y="164">D11/MOSI</text>
<text x="104.6" y="171.5">AVR_ISP</text>
<text x="118.6" y="174">GND</text>
<text x="171.2" y="169">GND</text>
<text x="61.8" y="176.5">JP1</text>
<text x="51" y="181.5">GND</text>
</g>
<g font-size="2.8" fill="#800000">
<text x="241.3" y="86.1">Open the bridges</text>
<text x="241.3" y="88.7">to remove conflicts</text>
<text x="241.3" y="91.3">on the SPI bus</text>
</g>
<g font-size="2.4" fill="#808080">
<text x="75.1" y="35.9">5</text>
<text x="123.4" y="35.9">37</text>
<text x="73.9" y="38.4">17</text>
<text x="73.9" y="40.9">38</text>
<text x="80.8" y="39.5">VCC</text>
<text x="80.8" y="37">VCC</text>
<text x="99.7" y="39.5">(PCINT1/ADC1)PA1</text>
<text x="99.7" y="37">(PCINT0/ADC0)PA0</text>
<text x="123.4" y="40.9">35</text>
<text x="123.4" y="38.4">36</text>
<text x="201" y="37">A0</text>
<text x="201" y="39.5">A1</text>
<text x="213.5" y="37">RX</text>
<text x="213.7" y="39.5">TX</text>
<text x="80.8" y="42">VCC</text>
<text x="99.7" y="47">(PCINT4/ADC4)PA4</text>
<text x="99.7" y="44.5">(PCINT3/ADC3)PA3</text>
<text x="99.7" y="42">(PCINT2/ADC2)PA2</text>
<text x="123.4" y="45.9">33</text>
<text x="123.4" y="43.4">34</text>
<text x="201" y="42">A2</text>
<text x="201" y="44.5">A3</text>
<text x="201" y="47">A4</text>
<text x="213.7" y="44.5">D2</text>
<text x="213.7" y="47">D3</text>
<text x="75.1" y="48.4">4</text>
<text x="80.8" y="49.5">RESET</text>
<text x="99.7" y="52">(PCINT6/ADC6)PA6</text>
<text x="99.7" y="49.5">(PCINT5/ADC5)PA5</text>
<text x="123.4" y="50.9">31</text>
<text x="123.4" y="53.4">30</text>
<text x="123.4" y="48.4">32</text>
<text x="201" y="49.5">A5</text>
<text x="213.7" y="49.5">D4</text>
<text x="213.7" y="52">D5</text>
<text x="73.9" y="58.4">27</text>
<text x="80.8" y="59.6">AVCC</text>
<text x="96.6" y="59.6">(PCINT8/XCK0/T0)PB0</text>
<text x="99.7" y="54.5">(PCINT7/ADC7)PA7</text>
<text x="123.4" y="58.4">40</text>
<text x="201" y="57">VIN</text>
<text x="201" y="54.5">RES</text>
<text x="201" y="59.6">5V</text>
<text x="213.7" y="54.5">D6</text>
<text x="213.7" y="57">D7</text>
<text x="213.7" y="59.6">D8</text>
<text x="73.9" y="61">29</text>
<text x="80.8" y="62.1">AREF</text>
<text x="94.1" y="64.6">(PCINT10/INT2/AIN0)PB2</text>
<text x="96.4" y="62.1">(PCINT9/CLKO/T1)PB1</text>
<text x="123.4" y="66">43</text>
<text x="123.4" y="63.5">42</text>
<text x="123.4" y="61">41</text>
<text x="201" y="64.6">AREF</text>
<text x="201" y="62.1">3.3V</text>
<text x="212.5" y="64.6">D10</text>
<text x="213.7" y="62.1">D9</text>
<text x="93.1" y="67.1">(PCINT11/OC0A/AIN1)PB3</text>
<text x="94.8" y="69.6">(PCINT12/OC0B/SS)PB4</text>
<text x="123.4" y="71">1</text>
<text x="123.4" y="68.5">44</text>
<text x="201" y="67.1">GND</text>
<text x="201" y="69.6">GND</text>
<text x="212.5" y="69.6">D12</text>
<text x="212.7" y="67.1">D11</text>
<text x="98.6" y="74.6">(PCINT14/MISO)PB6</text>
<text x="98.6" y="72.1">(PCINT13/MOSI)PB5</text>
<text x="99.7" y="77.1">(PCINT15/SCK)PB7</text>
<text x="123.4" y="76">3</text>
<text x="123.4" y="73.5">2</text>
<text x="201" y="72.1">GND</text>
<text x="212.5" y="72.1">D13</text>
<text x="75.1" y="83.5">8</text>
<text x="75.1" y="78.5">7</text>
<text x="80.8" y="79.6">XTAL2</text>
<text x="99.8" y="82.1">(PCINT16/SCL)PC0</text>
<text x="123.4" y="83.5">20</text>
<text x="123.4" y="81">19</text>
<text x="80.8" y="84.6">XTAL1</text>
<text x="99.5" y="89.6">(PCINT19/TMS)PC3</text>
<text x="99.6" y="84.6">(PCINT17/SDA)PC1</text>
<text x="99.7" y="87.1">(PCINT18/TCK)PC2</text>
<text x="123.4" y="88.5">22</text>
<text x="123.4" y="86">21</text>
<text x="99.5" y="92.1">(PCINT20/TDO)PC4</text>
<text x="100.5" y="94.6">(PCINT21/TDI)PC5</text>
<text x="123.4" y="93.5">24</text>
<text x="123.4" y="91">23</text>
<text x="96.9" y="99.6">(PCINT23/TOSC2)PC7</text>
<text x="96.9" y="97.1">(PCINT22/TOSC1)PC6</text>
<text x="123.4" y="98.5">26</text>
<text x="123.4" y="96">25</text>
<text x="98.3" y="104.6">(PCINT24/RXD0)PD0</text>
<text x="98.5" y="107.1">(PCINT25/TXD0)PD1</text>
<text x="123.4" y="106">10</text>
<text x="123.4" y="103.5">9</text>
<text x="73.9" y="113.5">39</text>
<text x="93.1" y="109.6">(PCINT26/INT0/RXD1)PD2</text>
<text x="93.3" y="112.1">(PCINT27/INT1/TXD1)PD3</text>
<text x="123.4" y="113.5">13</text>
<text x="123.4" y="111">12</text>
<text x="123.4" y="108.5">11</text>
<text x="194" y="111">13</text>
<text x="194" y="113.5">12</text>
<text x="201" y="112.1">GND2</text>
<text x="73.9" y="118.5">18</text>
<text x="73.9" y="116">28</text>
<text x="80.8" y="119.6">GND</text>
<text x="80.8" y="117.1">GND</text>
<text x="80.8" y="114.6">GND</text>
<text x="94" y="119.6">(PCINT30/OC2B/ICP)PD6</text>
<text x="98.2" y="117.1">(PCINT29/OC1A)PD5</text>
<text x="98.2" y="114.6">(PCINT28/OC1B)PD4</text>
<text x="123.4" y="118.5">15</text>
<text x="123.4" y="116">14</text>
<text x="194" y="118.5">10</text>
<text x="194.2" y="116">11</text>
<text x="201" y="119.6">VCC</text>
<text x="201" y="117.1">VCC2</text>
<text x="201" y="114.6">CS</text>
<text x="75.1" y="121">6</text>
<text x="80.8" y="122.1">GND</text>
<text x="98.2" y="122.1">(PCINT31/OC2A)PD7</text>
<text x="123.4" y="121">16</text>
<text x="195.2" y="123.5">8</text>
<text x="195.2" y="121">9</text>
<text x="201" y="124.6">DATA</text>
<text x="201" y="122.1">CLOCK</text>
<text x="195.2" y="128.6">6</text>
<text x="195.2" y="126">7</text>
<text x="195.2" y="131.1">5</text>
<text x="201" y="129.7">RESET</text>
<text x="201" y="127.2">RS/DC</text>
<text x="195.2" y="136.1">3</text>
<text x="195.2" y="133.6">4</text>
<text x="201" y="137.2">LEDK</text>
<text x="201" y="134.7">LEDA</text>
<text x="201" y="132.2">GND1</text>
<text x="195.2" y="138.6">2</text>
<text x="201" y="139.7">GND</text>
<text x="57.5" y="158.6">1</text>
<text x="57.5" y="161.1">2</text>
<text x="105.1" y="161.1">1</text>
<text x="113.4" y="161.1">2</text>
<text x="57.5" y="163.6">3</text>
<text x="57.5" y="166.1">4</text>
<text x="105.1" y="163.6">3</text>
<text x="105.1" y="166.1">5</text>
<text x="113.4" y="163.6">4</text>
<text x="113.4" y="166.1">6</text>
<text x="57.5" y="168.6">5</text>
<text x="57.5" y="171.1">6</text>
</g>
<g font-size="1.9" fill="#800000">
<text x="96.8" y="160.7">MISO</text>
<text x="117.3" y="160.9">+5</text>
<text x="96.8" y="166">RESET</text>
<text x="96.8" y="163.5">SCK</text>
<text x="117.3" y="163.3">MOSI</text>
<text x="117.3" y="166">GND</text>
</g>
</svg>
